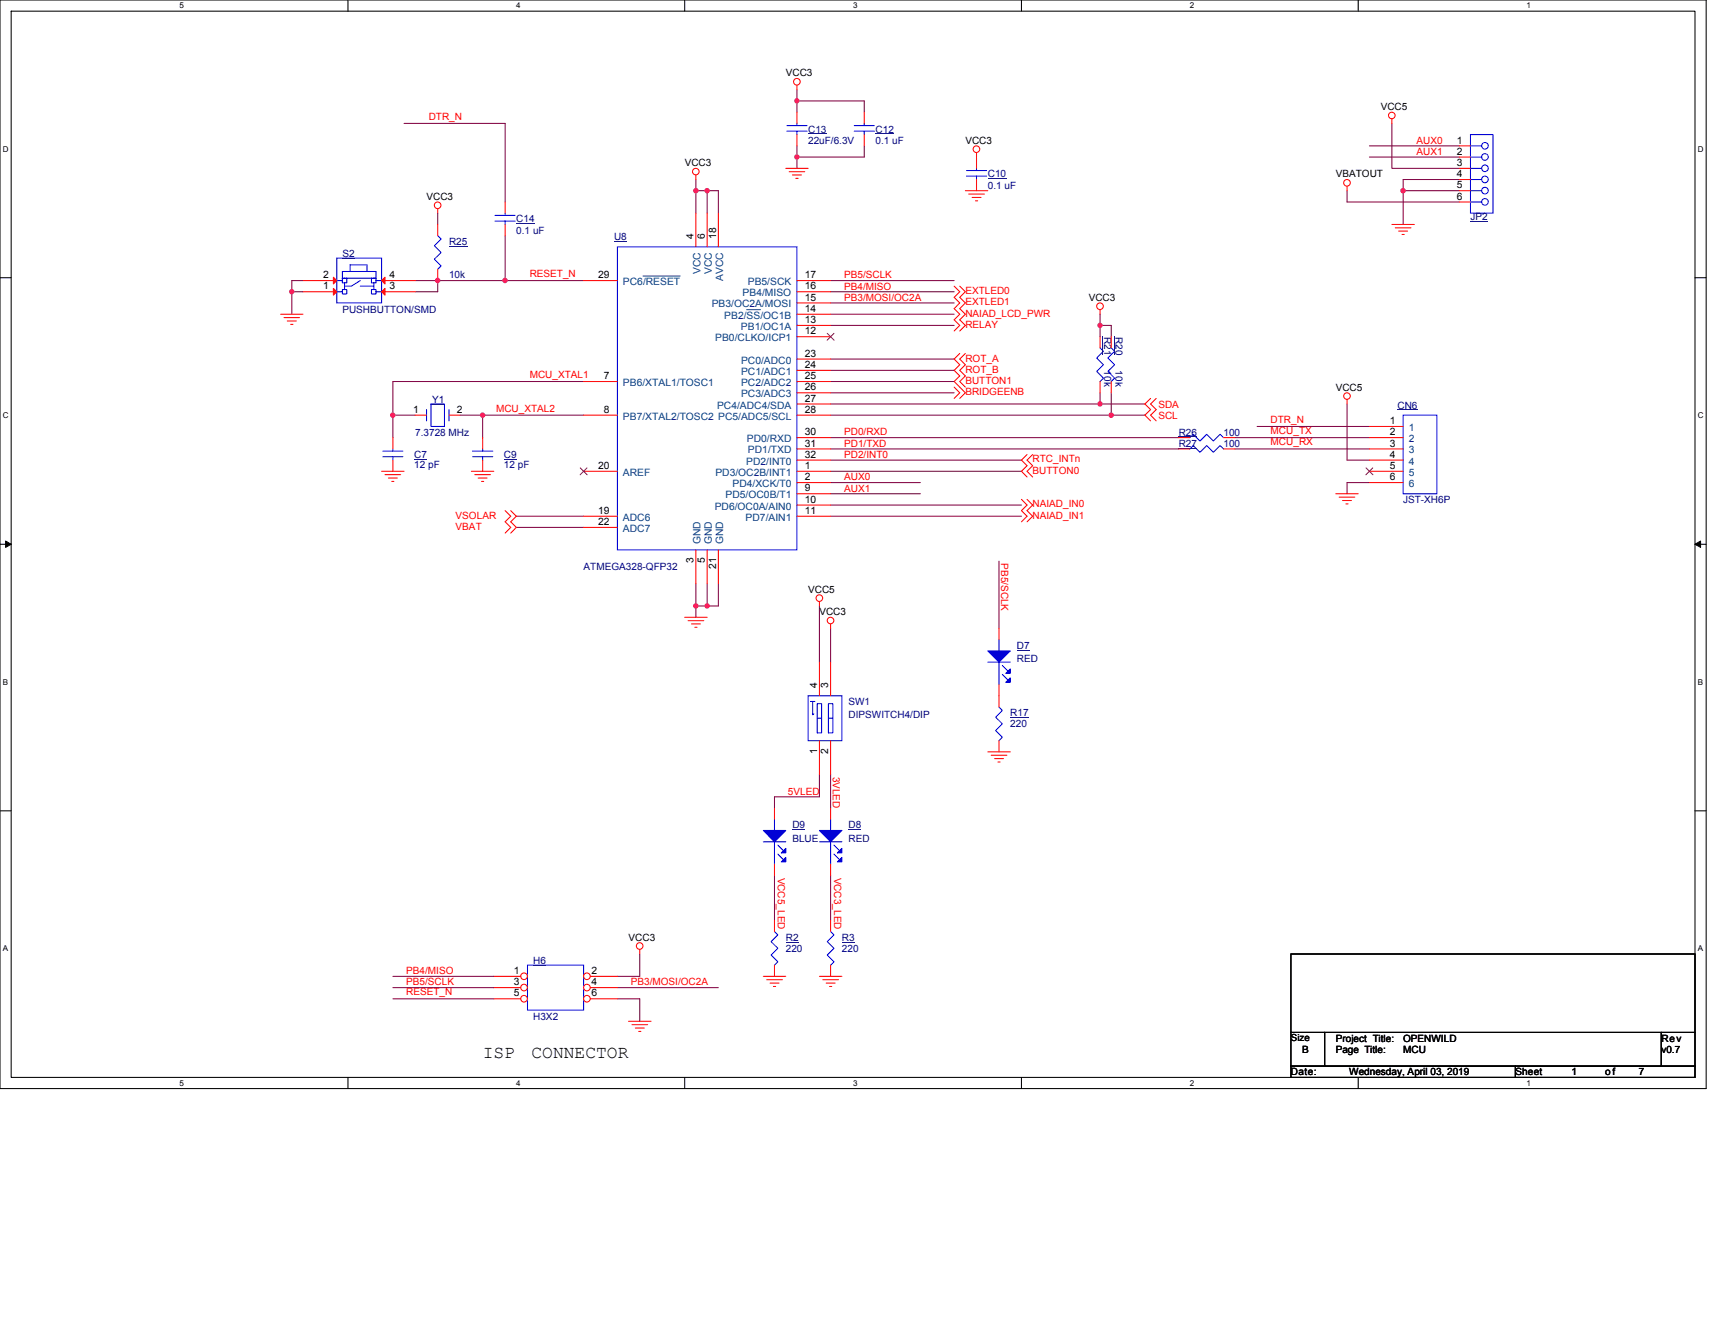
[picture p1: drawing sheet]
<svg xmlns="http://www.w3.org/2000/svg" width="279mm" height="216mm" viewBox="0 0 279 216" stroke-linecap="round" stroke-linejoin="round" font-family="sans-serif">
<path d="M0 0h278v177.4h-278zM1.8 1.8h274.3v173.8h-274.3z" fill="none" stroke="#000" stroke-width=".17"/>
<g fill="#fff">
<path d="M29.3 .2h.7v1.5h-.7z"/>
<path d="M29.3 175.7h.7v1.5h-.7z"/>
</g>
<path d="M56.7 0v1.8M56.7 175.6v1.8" fill="none" stroke="#000" stroke-width=".17"/>
<g fill="#fff">
<path d="M84.1 .2h.7v1.5h-.7z"/>
<path d="M84.1 175.7h.7v1.5h-.7z"/>
</g>
<path d="M111.5 0v1.8M111.5 175.6v1.8" fill="none" stroke="#000" stroke-width=".17"/>
<g fill="#fff">
<path d="M139 .2h.7v1.5h-.7z"/>
<path d="M139 175.7h.7v1.5h-.7z"/>
</g>
<path d="M166.4 0v1.8M166.4 175.6v1.8" fill="none" stroke="#000" stroke-width=".17"/>
<g fill="#fff">
<path d="M193.8 .2h.8v1.5h-.8z"/>
<path d="M193.8 175.7h.8v1.5h-.8z"/>
</g>
<path d="M221.3 0v1.8M221.3 175.6v1.8" fill="none" stroke="#000" stroke-width=".17"/>
<g fill="#fff">
<path d="M248.7 .2h.7v1.5h-.7z"/>
<path d="M248.7 175.7h.7v1.5h-.7z"/>
<path d="M.5 23.5h.9v1.5h-.9z"/>
<path d="M276.6 23.5h1v1.5h-1z"/>
<path d="M.5 67h.9v1.4h-.9z"/>
<path d="M276.6 67h1v1.4h-1z"/>
</g>
<path d="M0 45.3h1.8M276.1 45.3h1.9" fill="none" stroke="#000" stroke-width=".17"/>
<g fill="#fff">
<path d="M.5 110.4h.8v1.5h-.8z"/>
<path d="M276.6 110.4h.9v1.5h-.9z"/>
</g>
<path d="M0 88.7h1.8M276.1 88.7h1.9" fill="none" stroke="#000" stroke-width=".17"/>
<path d="M.9 88.2l.9 .5-.9 .5zM276.1 88.7l1-.5v1z" fill="#000" stroke="#000" stroke-width=".16"/>
<g fill="#fff">
<path d="M.5 153.8h.8v1.5h-.8z"/>
<path d="M276.6 153.8h.9v1.5h-.9z"/>
</g>
<path d="M0 132.1h1.8M276.1 132.1h1.9M210.3 155.4h65.8v12.8h-65.8zM210.3 168.2h5.5v5.5h-5.5zM210.3 173.7h36.6v1.9h-36.6zM215.8 168.2h54.9v5.5h-54.9zM246.9 173.7h29.2v1.9h-29.2zM270.7 168.2h5.4v5.5h-5.4z" fill="none" stroke="#000" stroke-width=".17"/>
<g fill="none" stroke="#800040" stroke-width=".17">
<path d="M129.8 16.4v1.9M129.8 16.4h11v1.9M129.8 14.6v1.8M65.8 20.1h16.5v12.8M71.3 34.7v1.9M82.3 38.4v7.3M113.4 31.1v3.6M113.4 29.3v1.8M113.4 31.1h1.8M115.2 31.1v3.6M115.2 31.1h1.8v3.6M129.8 23.8v1.8"/>
<path d="M129.8 25.6v1.8M140.8 23.8v1.8h-11M219.5 31.1v1.8h18.2M223.1 23.8h14.6M223.1 25.6h14.6M226.8 20.1v7.3h10.9M228.6 31.1h9.1M228.6 31.1v5.5M237.7 29.3h-9.1v1.8M47.5 47.5v3.7M47.5 47.5h1.9M49.4 45.7h-1.9v1.8"/>
<path d="M67.6 45.7h3.7M71.3 45.7v1.8h-3.7M71.3 45.7h11M82.3 45.7h12.8M135.3 49.4h20.1M135.3 58.5h20.1M135.3 51.2h20.1M135.3 47.5h20.1M135.3 45.7h20.1M135.3 53h20.1M179.2 51.2v1.8M179.2 53h1.8v1.9"/>
<path d="M179.2 53v1.9M64 67.6h3.6M64 67.6v3.7M75 67.6h3.6M78.6 67.6h16.5M78.6 67.6v3.7M95.1 62.2h-31.1v5.4M135.3 78.6h14.6M135.3 62.2h20.1M135.3 65.8h43.9M135.3 67.6h45.7M135.3 71.3h56.7"/>
<path d="M135.3 73.2h56.7M135.3 76.8h31.1M135.3 64h20.1M135.3 60.3h20.1M135.3 75h31.1M179.2 65.8h7.3M179.2 64v1.8M181 67.6h5.5M181 64v3.6M201.2 73.2h21.9M201.2 71.3h21.9M204.8 69.5h18.3"/>
<path d="M219.5 65.8v9.2h3.6M223.1 78.6h-3.6v1.9M84.1 84.1h11M84.1 85.9h11M113.4 95.1v3.6M113.4 98.7v1.9M113.4 98.7h1.8M115.2 95.1v3.6M117 95.1v3.6h-1.8M133.5 98.7v9.2M135.3 82.3h31.1M135.3 84.1h31.1"/>
<path d="M135.3 80.5h14.6M162.8 91.4v11M135.3 102.4v5.5M133.5 126.2v3.6h-7.3v1.9M135.3 126.2v5.5M64 159.1h16.5M104.2 155.4v3.7h-3.6M126.2 142.6v7.3M135.3 142.6v7.3M64 162.8h16.5M64 160.9h16.5M100.6 160.9h16.4"/>
<path d="M100.6 162.8h3.6v3.6"/>
</g>
<g fill="#f0f" stroke="#f0f" stroke-width=".17">
<circle cx="228.6" cy="31.1" r=".36"/>
<circle cx="129.8" cy="16.4" r=".35"/>
<circle cx="115.2" cy="31.1" r=".36"/>
<circle cx="113.4" cy="31.1" r=".36"/>
<circle cx="113.4" cy="98.7" r=".36"/>
<circle cx="115.2" cy="98.7" r=".35"/>
<circle cx="129.8" cy="25.6" r=".35"/>
<circle cx="47.5" cy="47.5" r=".35"/>
<circle cx="71.3" cy="45.7" r=".36"/>
<circle cx="179.2" cy="65.8" r=".35"/>
<circle cx="181" cy="67.6" r=".36"/>
<circle cx="82.3" cy="45.7" r=".36"/>
<circle cx="179.2" cy="53" r=".35"/>
<circle cx="78.6" cy="67.6" r=".36"/>
<circle cx="64" cy="67.6" r=".36"/>
</g>
<g fill="none" stroke="#f00" stroke-width=".17">
<path d="M129.8 13.9v.7M129.8 18.3v1.8M140.8 18.3v1.8M226.8 19.4v.7M71.3 34v.7M71.3 36.6v1.8M82.3 32.9v1.8M82.3 36.6v1.8M113.4 28.5v.8M113.4 34.7v5.5M115.2 34.7v5.5M117 34.7v5.5"/>
<path d="M128 27.4h3.7M128.6 28h2.5M129.1 28.5h1.5M129.6 29.1h.4M129.8 21.9v1.9M140.8 21.9v1.9M157.3 31.1h3.6M157.8 31.6h2.6M158.4 32.2h1.4M158.9 32.7h.4M159.1 24.9v2.5M159.1 29.3v1.8"/>
<path d="M219.5 30.4v.7M226.8 36.6h3.6M227.3 37.1h2.6M227.9 37.7h1.4M228.4 38.2h.4M237.7 27.4h1.9M237.7 25.6h1.9M237.7 23.8h1.9M237.7 29.3h1.9M237.7 31.1h1.9M237.7 32.9h1.9M45.7 51.2h3.7"/>
<path d="M46.3 51.8h2.5M46.8 52.3h1.5M47.3 52.9h.4M71.3 43.9v1.8M95.1 45.7h5.5M129.8 54.9h5.5M129.8 53h5.5M129.8 51.2h5.5M129.8 49.4h5.5M129.8 47.5h5.5M129.8 45.7h5.5M129.8 58.5h5.5"/>
<path d="M155.4 46.6l1 .9-1 1 1 .9-1 .9 1 .9-1 .9 1 .9-1 .9M156.4 46.6l.9 .9-.9 1 .9 .9-.9 .9 .9 .9-.9 .9 .9 .9-.9 .9M156.4 57.6l-1 .9 1 .9-1 .9 1 1-1 .9 1.9 1.8-.9 .9M157.3 57.6l-.9 .9 .9 .9-.9 .9 .9 1-.9 .9 .9 .9M179.2 50.5v.7M179.2 54.9v1.8M181 54.9v1.8M62.2 76.8h3.6M62.7 77.3h2.6M63.3 77.9h1.4M63.8 78.4h.4M64 71.3v1.9"/>
<path d="M64 75v1.8M76.8 76.8h3.7M77.3 77.3h2.6M77.9 77.9h1.5M78.4 78.4h.4M78.6 71.3v1.9M78.6 75v1.8M95.1 62.2h5.5M95.1 67.6h5.5M95.1 76.8h5.5M129.8 76.8h5.5M129.8 78.6h5.5"/>
<path d="M129.8 60.3h5.5M129.8 62.2h5.5M129.8 64h5.5M129.8 65.8h5.5M129.8 67.6h5.5M129.8 71.3h5.5M129.8 73.2h5.5M129.8 75h5.5M155.4 63.1l1 .9-1 .9M167.3 74.1l-.9 .9 .9 .9-.9 .9 .9 .9M168.2 74.1l-.9 .9 .9 .9-.9 .9 .9 .9M179.2 62.2v1.8"/>
<path d="M181 62.2v1.8M187.5 64.9l-1 .9 1 .9-1 .9 1 1M188.4 64.9l-.9 .9 .9 .9-.9 .9 .9 1M192 73.2h1.8M192 71.3h1.8M199.3 73.2h1.9M199.3 71.3h1.9M219.5 65.1v.7M82.3 83.2l.9 .9-.9 .9 .9 .9-.9 1M83.2 83.2l.9 .9-.9 .9 .9 .9-.9 1M95.1 84.1h5.5M95.1 85.9h5.5"/>
<path d="M113.4 89.6v5.5M115.2 89.6v5.5M117 89.6v5.5M129.8 80.5h5.5M129.8 82.3h5.5M129.8 84.1h5.5M133.5 98v.7M166.4 81.4l.9 .9-.9 .9 .9 .9-.9 .9M167.3 81.4l.9 .9-.9 .9 .9 .9-.9 .9M217.6 80.5h3.7M218.2 81h2.5M218.7 81.6h1.5"/>
<path d="M219.3 82.1h.3M111.5 100.6h3.7M112.1 101.1h2.6M112.6 101.7h1.5M113.2 102.2h.4M133.5 107.9v5.5M135.3 107.9v5.5M135.3 101.7v.7M162.8 102.4v1.8M162.8 111.5v1.9M126.2 131.7v1.8M133.5 120.7v5.5"/>
<path d="M135.3 120.7v5.5M160.9 122.5h3.7M161.5 123.1h2.5M162 123.6h1.5M162.6 124.2h.3M104.2 154.7v.7M124.4 159.1h3.6M124.9 159.6h2.6M126.2 140.8v1.8M133.5 159.1h3.7M134 159.6h2.6M135.3 149.9v1.9"/>
<path d="M135.3 157.3v1.8M102.4 166.4h3.7M103 167h2.5M103.5 167.5h1.5M104.1 168.1h.3M125.5 160.2h1.4M126 160.7h.4M134.6 160.2h1.5M135.1 160.7h.4"/>
<circle cx="129.8" cy="13.3" r=".54"/>
<circle cx="226.8" cy="18.8" r=".54"/>
<circle cx="71.3" cy="33.5" r=".54"/>
<circle cx="113.4" cy="28" r=".54"/>
<circle cx="159.1" cy="24.3" r=".54"/>
<circle cx="219.4" cy="29.8" r=".54"/>
<circle cx="179.2" cy="49.9" r=".54"/>
<circle cx="219.4" cy="64.5" r=".54"/>
<circle cx="133.5" cy="97.5" r=".54"/>
<circle cx="135.3" cy="101.1" r=".54"/>
<circle cx="104.2" cy="154.1" r=".54"/>
</g>
<g fill="none" stroke="#00f" stroke-width=".17">
<path d="M71.3 38.4l.6 .5-1.1 1.1 1.1 1.1-1.1 1.1 1.1 1.1-.6 .6M80.6 36h3.3M80.6 35.1h3.3M82.3 34.7v.4M82.3 36v.6M128.2 21.4h3.3M128.2 20.5h3.3M129.8 20.1v.4M129.8 21.4v.5M139.2 21.4h3.3M139.2 20.5h3.3M140.8 20.1v.4"/>
<path d="M140.8 21.4v.5M157.5 28.7h3.2M157.5 27.8h3.2M159.1 27.4v.4M159.1 28.7v.6M239.6 21.9h3.6v12.8h-3.6zM239.6 29.3h1.8M239.6 27.4h1.8M239.6 25.6h1.8M239.6 23.8h1.8M239.6 31.1h1.8M239.6 32.9h1.8"/>
<path d="M54.9 42.1h7.3v7.3h-7.3zM54.9 45.7h.9M55.8 45.3h5.5M55.8 45.3v-1.1h5.5v1.1M55.8 45.7v.4h.3M55.8 45.3h.7v.8h-.4M55.8 45.3v.4M56.1 46.1v1.1M56.1 47.2h-.3v.3h-.9M56.1 47.2h.4v.7h-.7v-.4M58.7 46.6h2.2M58.7 45.7l-1.5 .9h-1.1"/>
<path d="M59.8 44.2v-1h-2.8v1M60.9 46.1v1.1M61.3 45.7v.4h-.4M61.3 47.5v.4h-.8v-.7h.8v.3h.9M61.3 45.7h.9M61.3 45.3h-.8v.8h.4M61.3 45.3v.4M100.6 40.2h29.2v49.4h-29.2zM179.2 56.7l.6 .5-1.1 1.1 1.1 1.1-1.1 1.1 1.1 1.1-.6 .6M181 56.7l.6 .5-1.1 1.1 1.1 1.1-1.1 1.1 1.1 1.1-.6 .6M62.4 74.4h3.2M62.4 73.5h3.2"/>
<path d="M64 73.2v.3M64 74.4v.6M77 74.4h3.3M77 73.5h3.3M78.6 73.2v.3M78.6 74.4v.6M193.8 73.2l.6-.6 1.1 1.1 1.1-1.1 1.1 1.1 1.1-1.1 .5 .6M193.8 71.3l.6-.5 1.1 1.1 1.1-1.1 1.1 1.1 1.1-1.1 .5 .5M131.7 113.4h5.5v7.3h-5.5zM132 114.3h.8M132.4 114.3v2.2l.2-.2M133.1 114.7h.8v4.7h-.8z"/>
<path d="M133.1 117h.8M135 114.7h.7v4.7h-.7zM135 117h.7M160.9 107.9h3.7M162.8 104.2v1.9M162.8 107.9v3.6M163.3 108.4l.9 .9M163.3 109.9l.9 .9M124.4 137.2h3.6M126.2 133.5v1.8M126.2 137.2v3.6M126.7 137.7l.9 .9"/>
<path d="M126.7 139.2l.9 .9M135.3 151.8l.6 .5-1.1 1.1 1.1 1.1-1.1 1.1 1.1 1.1-.6 .6"/>
<circle cx="241.9" cy="27.4" r=".54"/>
<circle cx="241.9" cy="23.8" r=".54"/>
<circle cx="241.9" cy="25.6" r=".54"/>
<circle cx="241.9" cy="29.2" r=".54"/>
<circle cx="241.9" cy="31.1" r=".54"/>
<circle cx="241.9" cy="32.9" r=".54"/>
</g>
<g fill="none" stroke="#000080" stroke-width=".16">
<path d="M84.1 36.4h3M100 39.4h2.1M131.7 21.8h3M142.6 21.8h3M160.9 29.1h3M239.6 36.1h2.8M73.2 40.1h3M179.7 54.9v3M181.5 54.9v3M67.5 74.9h2.1M82.1 74.9h2.1M192 73h3"/>
<path d="M192 71.2h3M165.7 105.9h2.1M129.1 135.2h2.1M137.2 153.5h2.1"/>
</g>
<path d="M134.8 54.3l1.1 1.1M135.9 54.3l-1.2 1.1M94.5 76.2l1.2 1.2M95.6 76.2l-1.1 1.2" fill="none" stroke="#804000" stroke-width=".16"/>
<path d="M104.8 45h6M121.6 50.5h2.3" fill="none" stroke="#004080" stroke-width=".16"/>
<g fill="#00f" stroke="#00f" stroke-width=".17">
<path d="M124.4 135.3h3.6l-1.8 1.9z" fill-rule="evenodd"/>
<path d="M128 138.2v.8h-.7z" fill-rule="evenodd"/>
<path d="M127.3 140.4l.7-.7v.7z" fill-rule="evenodd"/>
<path d="M160.9 106.1h3.7l-1.8 1.8z" fill-rule="evenodd"/>
<path d="M164.6 109v.7h-.7z" fill-rule="evenodd"/>
<path d="M163.9 111.2l.7-.8v.8z" fill-rule="evenodd"/>
</g>
<path d="M55.8 42.1h2v.1h-2z" fill="#000080"/>
<g fill="#f00" stroke="#f00" stroke-width=".17">
<path d="M54.3 47l.6 .5-.6 .6z"/>
<path d="M62.2 47.5l.5-.5v1.1z"/>
<path d="M54.3 45.2l.6 .5-.6 .6z"/>
<path d="M62.2 45.7l.5-.5v1.1z"/>
</g>
<path d="M49.4 47.5h5.5M49.4 45.7h5.5M62.2 47.5h5.4M62.2 45.7h5.4" fill="none" stroke="#f00" stroke-width=".17"/>
<path d="M69.5 66.7v1.9M70.2 65.8h2.2v3.7h-2.2zM73.2 66.7v1.9" fill="none" stroke="#00f" stroke-width=".17"/>
<path d="M70.4 65.8h1.9v.2h-1.9z" fill="#000080"/>
<path d="M67.6 67.6h1.9M73.2 67.6h1.8" fill="none" stroke="#f00" stroke-width=".17"/>
<path d="M85.9 157.3h9.2v7.3h-9.2z" fill="none" stroke="#00f" stroke-width=".17"/>
<path d="M86.9 157.3h2.1" fill="none" stroke="#000080" stroke-width=".16"/>
<circle cx="85.4" cy="159.1" r=".54" fill="#fff" stroke="#f00" stroke-width=".17"/>
<path d="M80.5 159.1h4.3" fill="none" stroke="#f00" stroke-width=".17"/>
<circle cx="95.6" cy="159.1" r=".54" fill="#fff" stroke="#f00" stroke-width=".17"/>
<path d="M96.2 159.1h4.4" fill="none" stroke="#f00" stroke-width=".17"/>
<circle cx="85.4" cy="160.9" r=".54" fill="#fff" stroke="#f00" stroke-width=".17"/>
<path d="M80.5 160.9h4.3" fill="none" stroke="#f00" stroke-width=".17"/>
<circle cx="95.6" cy="160.9" r=".54" fill="#fff" stroke="#f00" stroke-width=".17"/>
<path d="M96.2 160.9h4.4" fill="none" stroke="#f00" stroke-width=".17"/>
<circle cx="85.4" cy="162.7" r=".54" fill="#fff" stroke="#f00" stroke-width=".17"/>
<path d="M80.5 162.8h4.3" fill="none" stroke="#f00" stroke-width=".17"/>
<circle cx="95.6" cy="162.7" r=".54" fill="#fff" stroke="#f00" stroke-width=".17"/>
<g fill="none" stroke="#f00" stroke-width=".17">
<path d="M223.1 69.5h5.5M223.1 71.3h5.5M223.1 73.2h5.5M223.1 75h5.5M223.1 76.8h5.5M223.1 78.6h5.5M162.8 113.4v1.8M135.3 131.7v1.8M162.8 120.7v1.8M126.2 149.9v1.9M126.2 157.3v1.8M135.3 140.8v1.8"/>
<path d="M96.2 162.8h4.4"/>
</g>
<path d="M228.6 67.6h5.5v12.9h-5.5zM162.8 115.2l.5 .6-1.1 1.1 1.1 1-1.1 1.1 1.1 1.1-.5 .6M133.5 137.2h3.7M135.3 133.5v1.8M135.3 137.2v3.6M135.9 137.7l.9 .9M135.9 139.2l.9 .9M126.2 151.8l.5 .5-1.1 1.1 1.1 1.1-1.1 1.1 1.1 1.1-.5 .6" fill="none" stroke="#00f" stroke-width=".17"/>
<path d="M227.7 66.8h3.2M164.6 116.9h3M138.2 135.2h2.1M128 153.5h2.1" fill="none" stroke="#000080" stroke-width=".16"/>
<g fill="#00f" stroke="#00f" stroke-width=".17">
<path d="M133.5 135.3h3.7l-1.9 1.9z" fill-rule="evenodd"/>
<path d="M137.2 138.2v.8h-.8z" fill-rule="evenodd"/>
<path d="M136.4 140.4l.8-.7v.7z" fill-rule="evenodd"/>
</g>
<path d="M222.5 76.2l1.2 1.2M223.6 76.2l-1.1 1.2" fill="none" stroke="#804000" stroke-width=".16"/>
<g fill="#f0f" stroke="#f0f" stroke-width=".17">
<circle cx="228.6" cy="31.1" r=".36"/>
<circle cx="129.8" cy="16.4" r=".35"/>
<circle cx="115.2" cy="31.1" r=".36"/>
<circle cx="113.4" cy="31.1" r=".36"/>
<circle cx="113.4" cy="98.7" r=".36"/>
<circle cx="115.2" cy="98.7" r=".35"/>
<circle cx="129.8" cy="25.6" r=".35"/>
<circle cx="47.5" cy="47.5" r=".35"/>
<circle cx="71.3" cy="45.7" r=".36"/>
<circle cx="179.2" cy="65.8" r=".35"/>
<circle cx="181" cy="67.6" r=".36"/>
<circle cx="82.3" cy="45.7" r=".36"/>
<circle cx="179.2" cy="53" r=".35"/>
<circle cx="78.6" cy="67.6" r=".36"/>
<circle cx="64" cy="67.6" r=".36"/>
</g>
<g font-size="2.9">
<text x="78.6" y="172.4">ISP</text>
<text x="86.6" y="172.4">CONNECTOR</text>
</g>
<g font-size="1.7">
<text x="237.4" y="23.4">1</text>
<text x="237.4" y="27.1">3</text>
<text x="237.4" y="25.2">2</text>
<text x="237.4" y="28.9">4</text>
<text x="237.4" y="30.7">5</text>
<text x="237.4" y="32.5">6</text>
<text x="113" y="38.9" transform="rotate(-90 113 38.9)">4</text>
<text x="114.8" y="38.9" transform="rotate(-90 114.8 38.9)">6</text>
<text x="116.6" y="38.9" transform="rotate(-90 116.6 38.9)">18</text>
<text x="52.7" y="47.2">1</text>
<text x="52.7" y="45.3">2</text>
<text x="63.4" y="47.2">3</text>
<text x="63.4" y="45.3">4</text>
<text x="97.5" y="45.3">29</text>
<text x="131.1" y="45.3">17</text>
<text x="131.1" y="47.2">16</text>
<text x="131.1" y="52.6">13</text>
<text x="131.1" y="49">15</text>
<text x="131.1" y="50.8">14</text>
<text x="131.1" y="54.5">12</text>
<text x="131.1" y="58.1">23</text>
<text x="131.1" y="60">24</text>
<text x="98.4" y="61.8">7</text>
<text x="131.1" y="61.8">25</text>
<text x="131.1" y="63.6">26</text>
<text x="131.1" y="65.4">27</text>
<text x="67.3" y="67.3">1</text>
<text x="74.4" y="67.3">2</text>
<text x="98.4" y="67.3">8</text>
<text x="131.1" y="70.9">30</text>
<text x="131.1" y="67.3">28</text>
<text x="226.4" y="69.1">1</text>
<text x="226.4" y="70.9">2</text>
<text x="97.5" y="76.4">20</text>
<text x="131.1" y="76.4">1</text>
<text x="131.1" y="74.6">32</text>
<text x="131.1" y="72.8">31</text>
<text x="226.4" y="72.8">3</text>
<text x="226.4" y="74.6">4</text>
<text x="226.4" y="76.4">5</text>
<text x="97.5" y="83.7">19</text>
<text x="131.1" y="78.3">2</text>
<text x="131.1" y="81.9">10</text>
<text x="131.1" y="83.7">11</text>
<text x="131.1" y="80.1">9</text>
<text x="226.4" y="78.3">6</text>
<text x="97.5" y="85.6">22</text>
<text x="113" y="91.8" transform="rotate(-90 113 91.8)">3</text>
<text x="114.8" y="91.8" transform="rotate(-90 114.8 91.8)">5</text>
<text x="116.6" y="92.7" transform="rotate(-90 116.6 92.7)">21</text>
<text x="133.1" y="112.1" transform="rotate(-90 133.1 112.1)">4</text>
<text x="134.9" y="112.1" transform="rotate(-90 134.9 112.1)">3</text>
<text x="133.1" y="122.9" transform="rotate(-90 133.1 122.9)">1</text>
<text x="134.9" y="122.9" transform="rotate(-90 134.9 122.9)">2</text>
<text x="83.7" y="158.7">1</text>
<text x="83.7" y="160.5">3</text>
<text x="96.4" y="158.7">2</text>
<text x="96.4" y="160.5">4</text>
<text x="83.7" y="162.4">5</text>
<text x="96.4" y="162.4">6</text>
</g>
<g font-size="1.7" fill="#004080">
<text x="101.5" y="46.5">PC6/RESET</text>
<text x="114.1" y="44.7" transform="rotate(-90 114.1 44.7)">VCC</text>
<text x="116" y="44.7" transform="rotate(-90 116 44.7)">VCC</text>
<text x="117.8" y="45.8" transform="rotate(-90 117.8 45.8)">AVCC</text>
<text x="121.8" y="46.5">PB5/SCK</text>
<text x="116" y="50.1">PB3/OC2A/MOSI</text>
<text x="118" y="51.9">PB2/SS/OC1B</text>
<text x="120.7" y="53.8">PB1/OC1A</text>
<text x="121" y="48.3">PB4/MISO</text>
<text x="116.5" y="55.6">PB0/CLKO/ICP1</text>
<text x="120.7" y="59.2">PC0/ADC0</text>
<text x="101.5" y="62.9">PB6/XTAL1/TOSC1</text>
<text x="120.7" y="61.1">PC1/ADC1</text>
<text x="120.7" y="62.9">PC2/ADC2</text>
<text x="120.7" y="64.7">PC3/ADC3</text>
<text x="101.5" y="68.4">PB7/XTAL2/TOSC2 PC5/ADC5/SCL</text>
<text x="116.8" y="66.6">PC4/ADC4/SDA</text>
<text x="229.5" y="70.2">1</text>
<text x="101.5" y="77.5">AREF</text>
<text x="116.5" y="77.5">PD3/OC2B/INT1</text>
<text x="121.6" y="75.7">PD2/INT0</text>
<text x="121.7" y="72.1">PD0/RXD</text>
<text x="121.9" y="73.9">PD1/TXD</text>
<text x="229.5" y="72.1">2</text>
<text x="229.5" y="73.9">3</text>
<text x="229.5" y="75.7">4</text>
<text x="229.5" y="77.5">5</text>
<text x="116.4" y="83">PD6/OC0A/AIN0</text>
<text x="118.2" y="81.2">PD5/OC0B/T1</text>
<text x="119.3" y="79.4">PD4/XCK/T0</text>
<text x="229.5" y="79.4">6</text>
<text x="101.5" y="84.9">ADC6</text>
<text x="101.5" y="86.7">ADC7</text>
<text x="114.1" y="88.7" transform="rotate(-90 114.1 88.7)">GND</text>
<text x="116" y="88.7" transform="rotate(-90 116 88.7)">GND</text>
<text x="117.8" y="88.7" transform="rotate(-90 117.8 88.7)">GND</text>
<text x="121.5" y="84.9">PD7/AIN1</text>
</g>
<g font-size="1.6">
<text x="128" y="12.4">VCC3</text>
<text x="224.9" y="17.9">VCC5</text>
<text x="157.3" y="23.4">VCC3</text>
<text x="111.5" y="27.1">VCC3</text>
<text x="217.6" y="28.9">VBATOUT</text>
<text x="69.5" y="32.6">VCC3</text>
<text x="177.4" y="49">VCC3</text>
<text x="217.6" y="63.6">VCC5</text>
<text x="131.7" y="96.6">VCC5</text>
<text x="133.5" y="100.2">VCC3</text>
<text x="102.4" y="153.3">VCC3</text>
<text x="210.3" y="169.7">Size</text>
<text x="212.1" y="171.6">B</text>
<text x="217.6" y="169.7">Project Title:</text>
<text x="217.6" y="171.6">Page Title:</text>
<text x="228.6" y="171.6">MCU</text>
<text x="228.6" y="169.7">OPENWILD</text>
<text x="270.7" y="169.7">Rev</text>
<text x="270.7" y="171.6">v0.7</text>
<text x="210.3" y="175.2">Date:</text>
<text x="219.8" y="175.2">Wednesday, April 03, 2019</text>
<text x="246.9" y="175.2">Sheet</text>
<text x="256" y="175.2">1</text>
<text x="261.5" y="175.2">of</text>
<text x="267" y="175.2">7</text>
</g>
<g font-size="1.6" fill="#f00">
<text x="69.8" y="19.5">DTR_N</text>
<text x="230.8" y="23.4">AUX0</text>
<text x="230.8" y="25.2">AUX1</text>
<text x="86.3" y="45.1">RESET_N</text>
<text x="137.5" y="47.2">PB4/MISO</text>
<text x="137.5" y="45.4">PB5/SCLK</text>
<text x="157.3" y="47.9">EXTLED0</text>
<text x="137.5" y="49">PB3/MOSI/OC2A</text>
<text x="157.3" y="51.6">NAIAD_LCD_PWR</text>
<text x="157.3" y="49.8">EXTLED1</text>
<text x="157.3" y="53.4">RELAY</text>
<text x="157.3" y="58.9">ROT_A</text>
<text x="86.3" y="61.6">MCU_XTAL1</text>
<text x="157.3" y="60.7">ROT_B</text>
<text x="157.3" y="62.5">BUTTON1</text>
<text x="157.3" y="64.4">BRIDGEENB</text>
<text x="80.8" y="67.1">MCU_XTAL2</text>
<text x="137.5" y="71">PD0/RXD</text>
<text x="188.7" y="66.4">SDA</text>
<text x="188.7" y="68.2">SCL</text>
<text x="207" y="70.7">MCU_TX</text>
<text x="207" y="68.9">DTR_N</text>
<text x="137.5" y="72.8">PD1/TXD</text>
<text x="137.5" y="74.6">PD2/INT0</text>
<text x="168.2" y="75.4">RTC_INTn</text>
<text x="168.2" y="77.2">BUTTON0</text>
<text x="207" y="72.6">MCU_RX</text>
<text x="137.5" y="78.3">AUX0</text>
<text x="137.5" y="80.1">AUX1</text>
<text x="168.2" y="82.7">NAIAD_IN0</text>
<text x="74.2" y="86.3">VBAT</text>
<text x="74.2" y="84.5">VSOLAR</text>
<text x="168.2" y="84.5">NAIAD_IN1</text>
<text x="163.1" y="91.8" transform="rotate(90 163.1 91.8)">PB5/SCLK</text>
<text x="128.4" y="129.5">5VLED</text>
<text x="135.7" y="126.5" transform="rotate(90 135.7 126.5)">3VLED</text>
<text x="126.7" y="143" transform="rotate(90 126.7 143)">VCC5_LED</text>
<text x="135.9" y="143" transform="rotate(90 135.9 143)">VCC3_LED</text>
<text x="66.2" y="158.7">PB4/MISO</text>
<text x="66.2" y="160.6">PB5/SCLK</text>
<text x="102.8" y="160.6">PB3/MOSI/OC2A</text>
<text x="66.2" y="162.2">RESET_N</text>
</g>
<g font-size="1.6" fill="#000080">
<text x="131.7" y="21.6">C13</text>
<text x="131.7" y="23.4">22uF/6.3V</text>
<text x="142.6" y="21.6">C12</text>
<text x="142.6" y="23.4">0.1 uF</text>
<text x="160.9" y="28.9">C10</text>
<text x="160.9" y="30.7">0.1 uF</text>
<text x="239.6" y="35.9">JP2</text>
<text x="55.8" y="41.9">S2</text>
<text x="73.2" y="39.9">R25</text>
<text x="84.1" y="36.2">C14</text>
<text x="84.1" y="38.1">0.1 uF</text>
<text x="100" y="39.1">U8</text>
<text x="73.2" y="45.4">10k</text>
<text x="55.8" y="51">PUSHBUTTON/SMD</text>
<text x="179.9" y="54.9" transform="rotate(90 179.9 54.9)">R21</text>
<text x="181.7" y="54.9" transform="rotate(90 181.7 54.9)">R20</text>
<text x="70.4" y="65.7">Y1</text>
<text x="179.9" y="60.3" transform="rotate(90 179.9 60.3)">10k</text>
<text x="181.7" y="60.3" transform="rotate(90 181.7 60.3)">10k</text>
<text x="67.6" y="71">7.3728 MHz</text>
<text x="192" y="71">R26</text>
<text x="199.3" y="71">100</text>
<text x="227.7" y="66.6">CN6</text>
<text x="67.5" y="74.6">C7</text>
<text x="67.5" y="76.3">12 pF</text>
<text x="82.1" y="74.6">C9</text>
<text x="82.1" y="76.3">12 pF</text>
<text x="192" y="72.8">R27</text>
<text x="199.3" y="72.8">100</text>
<text x="228.6" y="81.9">JST-XH6P</text>
<text x="95.1" y="92.9">ATMEGA328-QFP32</text>
<text x="165.7" y="105.7">D7</text>
<text x="165.7" y="107.9">RED</text>
<text x="138.2" y="114.9">SW1</text>
<text x="138.2" y="117.1">DIPSWITCH4/DIP</text>
<text x="164.6" y="116.7">R17</text>
<text x="164.6" y="118.5">220</text>
<text x="129.1" y="135">D9</text>
<text x="129.1" y="137.2">BLUE</text>
<text x="138.2" y="135">D8</text>
<text x="138.2" y="137.2">RED</text>
<text x="128" y="153.3">R2</text>
<text x="128" y="155.1">220</text>
<text x="137.2" y="153.3">R3</text>
<text x="137.2" y="155.1">220</text>
<text x="86.9" y="157.1">H6</text>
<text x="86.9" y="166.2">H3X2</text>
</g>
<g font-size="1.3">
<text x="29.3" y="1.4">5</text>
<text x="84.1" y="1.4">4</text>
<text x="139" y="1.4">3</text>
<text x="193.8" y="1.4">2</text>
<text x="248.7" y="1.4">1</text>
<text x=".5" y="24.7">D</text>
<text x="276.6" y="24.7">D</text>
<text x=".5" y="68.2">C</text>
<text x="276.6" y="68.2">C</text>
<text x=".5" y="111.6">B</text>
<text x="276.6" y="111.6">B</text>
<text x=".5" y="155">A</text>
<text x="276.6" y="155">A</text>
<text x="29.3" y="176.9">5</text>
<text x="84.1" y="176.9">4</text>
<text x="139" y="176.9">3</text>
<text x="193.8" y="176.9">2</text>
<text x="248.7" y="176.9">1</text>
</g>
</svg>
